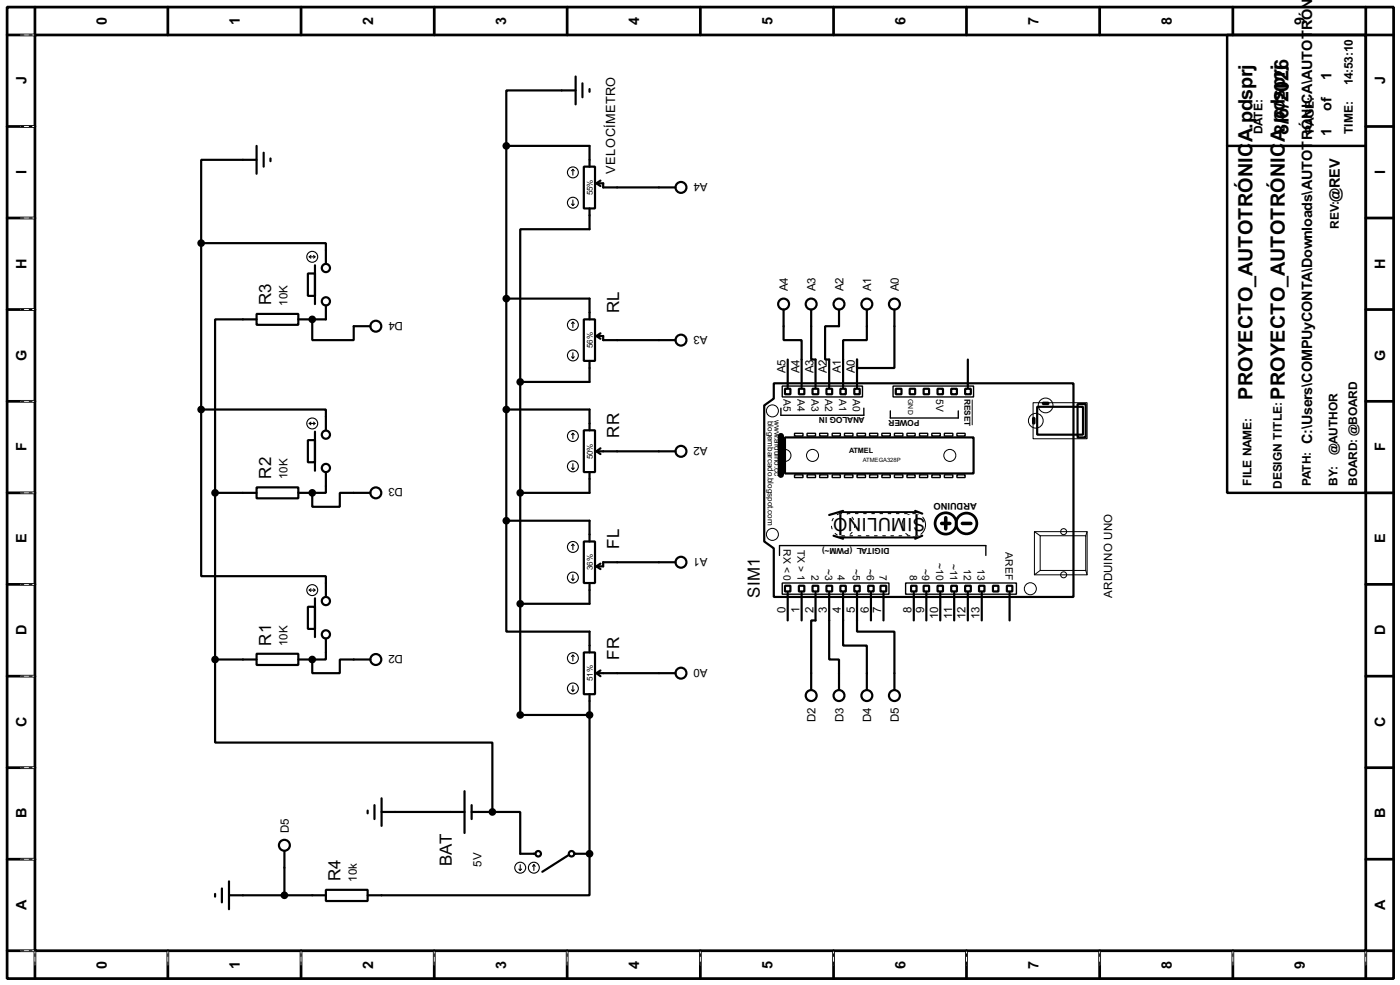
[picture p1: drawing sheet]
<svg xmlns="http://www.w3.org/2000/svg" width="256mm" height="180mm" viewBox="0 0 256 180" stroke-linecap="round" stroke-linejoin="round" font-family="sans-serif">
<g fill="none" stroke="#000" stroke-width=".5">
<path d="M1.3 1.3h254v177.8h-254zM6.4 6.4h243.8v167.6h-243.8zM6.4 1.3v5.1h-5.1M30.8 1.3v5.1M55.2 1.3v5.1M79.6 1.3v5.1M103.9 1.3v5.1M128.3 1.3v5.1M152.7 1.3v5.1M177.1 1.3v5.1M201.5 1.3v5.1M225.9 1.3v5.1"/>
<path d="M250.2 1.3v5.1h5.1M1.3 39.9h5.1M1.3 23.2h5.1M250.2 39.9h5.1M250.2 23.2h5.1M1.3 56.7h5.1M250.2 56.7h5.1M1.3 73.5h5.1M250.2 73.5h5.1M1.3 90.2h5.1M250.2 90.2h5.1M1.3 107h5.1"/>
<path d="M250.2 107h5.1M1.3 123.8h5.1M250.2 123.8h5.1M1.3 157.3h5.1M1.3 140.5h5.1M250.2 157.3h5.1M250.2 140.5h5.1M1.3 174h5.1v5.1M30.8 174v5.1M55.2 174v5.1M79.6 174v5.1M103.9 174v5.1"/>
<path d="M128.3 174v5.1M152.7 174v5.1M177.1 174v5.1M201.5 174v5.1M225.9 174v5.1M255.3 174h-5.1v5.1"/>
<circle cx="173.2" cy="95.8" r="1.95"/>
<circle cx="177" cy="95.8" r="1.9"/>
</g>
<g fill="none" stroke="#fff" stroke-width=".18">
<path d="M3.9 6.4h2.3M3.9 39.9h2.3M3.9 23.2h2.3M3.9 56.7h2.3M3.9 73.5h2.3M3.9 90.2h2.3M153.7 94h14.5M153.7 98.1h14.5M3.9 107h2.3M3.9 123.8h2.3M3.9 157.3h2.3M3.9 140.5h2.3"/>
<path d="M3.9 174h2.3M6.4 174.3v2.3M30.8 174.3v2.3M55.2 174.3v2.3M79.6 174.3v2.3M103.9 174.3v2.3M128.3 174.3v2.3M152.7 174.3v2.3M177.1 174.3v2.3M201.5 174.3v2.3M225.9 174.3v2.3M250.2 174.3v2.3"/>
<circle cx="154.4" cy="96.1" r="2.15"/>
<circle cx="167.4" cy="96.1" r="2.15"/>
</g>
<g fill="none" stroke="#000" stroke-width=".18" stroke-dasharray=".5 1">
<path d="M3.9 6.4h2.3M3.9 39.9h2.3M3.9 23.2h2.3M3.9 56.7h2.3M3.9 73.5h2.3M3.9 90.2h2.3M153.7 94h14.5M168.2 98.1h-14.5M3.9 107h2.3M3.9 123.8h2.3M3.9 157.3h2.3M3.9 140.5h2.3"/>
<path d="M3.9 174h2.3M6.4 176.6v-2.3M30.8 176.6v-2.3M55.2 176.6v-2.3M79.6 176.6v-2.3M103.9 176.6v-2.3M128.3 176.6v-2.3M152.7 176.6v-2.3M177.1 176.6v-2.3M201.5 176.6v-2.3M225.9 176.6v-2.3M250.2 176.6v-2.3"/>
<circle cx="154.4" cy="96.1" r="2.15"/>
</g>
<path d="M224.8 6.4h25.4v83.8h-25.4zM224.8 26.7h25.4" fill="none" stroke="#000" stroke-width=".45"/>
<g fill="#000">
<circle cx="57.2" cy="58.5" r=".2"/>
<circle cx="57.2" cy="90.2" r=".2"/>
<circle cx="57.2" cy="120.7" r=".2"/>
<circle cx="108" cy="130.9" r=".2"/>
<circle cx="90.2" cy="148.6" r=".2"/>
<circle cx="108" cy="156.3" r=".2"/>
</g>
<g fill="none" stroke="#000" stroke-width=".4">
<path d="M105.5 16.6h-12.7v10.1M105.5 14v5.1M106.7 15.3v2.5M108 16.3v.5M47 29.3h-10.1v15.2M47 26.7v5.1M48.3 28v2.5M49.6 29v.5M92.8 26.7v68.6M92.8 26.7h15.2v3.8M107 30.5h2v7.7h-2zM108 38.2v3.8h-12.7v27.9"/>
<path d="M109.3 33.6h1.2v.7h13.3M109.3 33.6l.7 .5M110 33.1l-.7 .5M36.9 44.5h22.8v3.8M36.9 44.5v30.5M47 57.5h7.7v2h-7.7zM47 58.5h-7.6v31.7M56.4 50.1h1.3v4.1h-1.3zM57.2 58.5v3.8h7.6v-2.6h3.1M57.7 48.6v7.1M59.7 55.9v2.6h-5M92.8 54.7h15.2v3.8"/>
<path d="M107 58.5h2v7.6h-2zM143.6 56.7v5.6h3.3v8.6M148.6 56.7v9.1h.8v5.1M153.7 56.7v3h-2.5v6.1h.7v5.1M158.8 56.7v5.6h-4.3v8.6M163.9 56.7v10.7h-6.9v-1.6v5.1M36.9 75v30.5h22.8v3.8M36.9 75h22.8v3.8M57.7 79v7.2M92.8 75h15.2v3.8M95.3 69.9v61h12.7M107 78.8h2v7.6h-2z"/>
<path d="M108 66.1v3.8h-12.7M109.3 61.5h1.2v.8h13.3M109.3 61.5l.7 .5M110 61l-.7 .5M141.8 70.2h54.9v39.1h-54.9v-8.9l-1.8-1.3v-24.9l1.8-1.2zM143.8 71.2h1v1h-1zM144.3 65.8v5.1M146.4 71.2h1v1h-1zM148.9 71.2h1v1h-1zM151.4 71.2h1.1v1h-1.1zM154 71.2h1v1h-1zM156.5 71.2h1v1h-1z"/>
<path d="M164.1 71.2h1.1v1h-1.1zM166.7 71.2h1v1h-1zM169.2 71.2h1v1h-1zM171.8 71.2h1v1h-1zM174.3 71.2h1v1h-1zM176.8 71.2h1.1v1h-1.1zM177.3 65.8v5.1M189.3 76.5h.2v1h-.2zM190 74.5h8.4v5.1h-8.4zM191.1 73.7h1v.3h-1zM197.4 74h1.5v6.1h-1.5zM39.4 90.2h7.6"/>
<path d="M39.4 90.2v30.5M47 89.2h7.7v2h-7.7zM54.7 90.2h2.5M56.4 80.6h1.3v4h-1.3zM57.2 90.2v2.6h5.1v-2.6h5.6M59.7 86.4v3.8h-2.5M92.8 95.3v20.3h15.2v3.8M92.8 95.3h15.2v3.8M107 99.1h2v7.6h-2zM108 86.4v3.8h-12.7M109.3 82.6h14.5M109.3 82.6l.7 .5"/>
<path d="M110 82.1l-.7 .5M143.8 80.1h34.6v6.6h-34.6zM152.7 98.1l1.8 .5M154 93.8h13.9v4.6h-13.9zM154.5 93.5l-2.6 .8M167.7 93.5l1.3 .5M169 98.1l-1.3 .5M47 119.7h7.7v2h-7.7zM56.4 111.1h1.3v4h-1.3zM57.7 109.5v7.1M59.7 116.9v3.8h-2.5M107 119.4h2v7.7h-2z"/>
<path d="M108 106.7v3.8h-12.7M109.3 103.7l.7 .5M110 103.2l-.7 .5M123.8 102.9h-13.3v.8h-1.2M143.8 107.2h1v1.1h-1zM144.3 108.5v5.1M146.4 107.2h1v1.1h-1zM146.9 108.5v5.1M148.9 107.2h1v1.1h-1zM149.4 108.5v5.1h-.8v12.7M151.4 107.2h1.1v1.1h-1.1zM151.9 108.5v12.2h1.8v5.6"/>
<path d="M154 107.2h1v1.1h-1zM154.5 108.5v9.7h4.3v8.1M156.5 107.2h1v1.1h-1zM157 108.5v7.1h6.9v10.7M159.1 107.2h1v1.1h-1zM159.6 108.5v5.1M161.3 107.2h1.1v1.1h-1.1zM161.9 108.5v5.1M166.9 107.2h1v1.1h-1zM167.4 108.5v5.1M169.2 107.2h1v1.1h-1zM169.7 108.5v5.1"/>
<path d="M171.8 107.2h1v1.1h-1zM172.3 108.5v5.1M174.3 107.2h1v1.1h-1zM174.8 108.5v5.1M176.8 107.2h1.1v1.1h-1.1zM177.3 108.5v5.1M179.4 107.2h1v1.1h-1zM179.9 108.5v5.1M181.9 107.2h1v1.1h-1zM184.5 107.2h1v1.1h-1zM185 108.5v5.1M39.4 120.7v15.2h50.8v12.7"/>
<path d="M39.4 120.7h7.6M54.7 120.7h2.5M57.2 120.7v2.5h5.1v-2.5h5.6M108 127.1v29.2M109.3 123.2h14.5M109.3 123.2l.7 .6M110 122.7l-.7 .5M52.1 155.8v8.1M67.4 148.4v.5M68.6 147.4v2.5M69.9 148.6h15.2M69.9 146.1v5.1"/>
<path d="M85.1 144.8v7.7M86.4 148.6h3.8M86.4 147.4v2.5M90.2 148.6h5.1v7.7h2.8M104.2 156.5l-4.8 3.1M105.2 156.3h2.8M108 156.3v7.6h-40.6M39.4 163.6v.5M40.7 162.6v2.6M42 163.9h17.7M42 161.3v5.1M59.7 162.9h7.7v2h-7.7z"/>
<circle cx="124.7" cy="34.3" r="1"/>
<circle cx="59.7" cy="55.2" r=".75"/>
<circle cx="59.7" cy="49.1" r=".75"/>
<circle cx="68.8" cy="59.7" r="1"/>
<circle cx="143.5" cy="55.7" r="1"/>
<circle cx="148.6" cy="55.7" r="1"/>
<circle cx="153.7" cy="55.7" r="1"/>
<circle cx="158.8" cy="55.7" r="1"/>
<circle cx="163.8" cy="55.7" r="1"/>
<circle cx="59.7" cy="79.6" r=".75"/>
<circle cx="124.7" cy="62.3" r="1"/>
<circle cx="59.7" cy="85.7" r=".75"/>
<circle cx="68.8" cy="90.2" r="1"/>
<circle cx="124.7" cy="82.6" r="1"/>
<circle cx="59.7" cy="110" r=".75"/>
<circle cx="59.7" cy="116.1" r=".75"/>
<circle cx="124.7" cy="102.9" r="1"/>
<circle cx="68.8" cy="120.7" r="1"/>
<circle cx="124.7" cy="123.2" r="1"/>
<circle cx="148.6" cy="127.3" r="1"/>
<circle cx="153.7" cy="127.3" r="1"/>
<circle cx="158.8" cy="127.3" r="1"/>
<circle cx="163.8" cy="127.3" r="1"/>
<circle cx="52.1" cy="154.7" r="1"/>
<circle cx="98.6" cy="156.3" r=".5"/>
<circle cx="104.7" cy="156.3" r=".5"/>
</g>
<g fill="none" stroke="#000" stroke-width=".2">
<path d="M104.7 37.4l.3 .2M105 31v1.1M105 36.6v1M105 31l-.3 .3M105 31l.2 .3M105.2 37.4l-.2 .2M56.7 47h1M56.7 47l.3 .3M57 46.8l-.3 .2M57.5 46.8l.2 .2M57.7 47l-.2 .3M105 59v1"/>
<path d="M105 59l-.3 .2M105 59l.2 .2M56.7 77.5h1M56.7 77.5l.3 .3M57 77.3l-.3 .2M57.5 77.3l.2 .2M57.7 77.5l-.2 .3M104.7 65.3l.3 .3M105 64.6v1M105 79.3v1M105 79.3l-.3 .3M105 79.3l.2 .3"/>
<path d="M105.2 65.3l-.2 .3M104.7 85.7l.3 .2M105 99.6l-.3 .3M105 99.6l.2 .3M105 84.9v1M105 99.6v1M105.2 85.7l-.2 .2M56.7 108h1M56.7 108l.3 .3M57 107.8l-.3 .2M57.5 107.8l.2 .2M57.7 108l-.2 .3"/>
<path d="M104.7 106l.3 .2M105 105.2v1M105 119.9v1.1M105 119.9l-.3 .3M105 119.9l.2 .3M105.2 106l-.2 .2M104.7 126.3l.3 .2M105 125.5v1M105.2 126.3l-.2 .2M95.1 159.1l.2 .2M95.3 158.3v1M95.6 159.1l-.3 .2"/>
<path d="M97.8 158.3l.3 .3M97.8 158.3l-.2 .3M97.8 158.3v1"/>
<circle cx="104.9" cy="31.6" r="1"/>
<circle cx="104.9" cy="37.1" r="1"/>
<circle cx="57.2" cy="47" r="1"/>
<circle cx="104.9" cy="59.5" r="1"/>
<circle cx="57.2" cy="77.5" r="1"/>
<circle cx="104.9" cy="79.8" r="1"/>
<circle cx="104.9" cy="65.1" r="1"/>
<circle cx="104.9" cy="85.4" r="1"/>
<circle cx="57.2" cy="108" r="1"/>
<circle cx="104.9" cy="105.7" r="1"/>
<circle cx="104.9" cy="100.1" r="1"/>
<circle cx="104.9" cy="126" r="1"/>
<circle cx="104.9" cy="120.5" r="1"/>
<circle cx="95.3" cy="158.8" r="1"/>
<circle cx="97.8" cy="158.8" r="1"/>
</g>
<g fill="#000" stroke="#000" stroke-width=".4">
<circle cx="92.7" cy="26.7" r=".5"/>
<circle cx="36.8" cy="44.5" r=".5"/>
<circle cx="57.2" cy="58.5" r=".5"/>
<circle cx="92.7" cy="54.7" r=".5"/>
<circle cx="36.8" cy="75" r=".5"/>
<circle cx="92.7" cy="75" r=".5"/>
<circle cx="95.3" cy="69.9" r=".5"/>
<circle cx="39.4" cy="90.2" r=".5"/>
<circle cx="57.2" cy="90.2" r=".5"/>
<circle cx="92.7" cy="95.3" r=".5"/>
<circle cx="95.3" cy="90.2" r=".5"/>
<circle cx="95.3" cy="110.5" r=".5"/>
<circle cx="39.4" cy="120.7" r=".5"/>
<circle cx="57.2" cy="120.7" r=".5"/>
<circle cx="95.3" cy="130.9" r=".5"/>
<circle cx="108" cy="130.9" r=".5"/>
<circle cx="90.2" cy="148.6" r=".5"/>
<circle cx="108" cy="156.3" r=".5"/>
<circle cx="52.1" cy="163.9" r=".5"/>
</g>
<g fill="none" stroke="#000" stroke-width=".25">
<path d="M143.1 74.7v1.3h15.2v-1.3M143.3 70.7h14.7v2h-14.7zM145.6 79.3h1.5v.5h-1.5zM147.9 79.3h1.5v.5h-1.5zM150.2 79.3h1.5v.5h-1.5zM152.5 79.3h1.5v.5h-1.5zM154.7 79.3h1.6v.5h-1.6zM157 79.3h1.6v.5h-1.6zM159.3 79.3h1.5v.5h-1.5zM161.6 79.3h1.5v.5h-1.5zM163.1 75.2v1.3h12.5v-1.3M163.6 70.7h14.8v2h-14.8z"/>
<path d="M163.9 79.3h1.5v.5h-1.5zM166.2 79.3h1.5v.5h-1.5zM168.5 79.3h1.5v.5h-1.5zM170.7 79.3h1.6v.5h-1.6zM173 79.3h1.6v.5h-1.6zM175.3 79.3h1.5v.5h-1.5zM145.6 86.9h1.5v.5h-1.5zM147.9 86.9h1.5v.5h-1.5zM150.2 86.9h1.5v.5h-1.5zM152.5 86.9h1.5v.5h-1.5zM154.7 86.9h1.6v.5h-1.6zM157 86.9h1.6v.5h-1.6z"/>
<path d="M159.3 86.9h1.5v.5h-1.5zM161.6 86.9h1.5v.5h-1.5zM163.9 86.9h1.5v.5h-1.5zM166.2 86.9h1.5v.5h-1.5zM168.5 86.9h1.5v.5h-1.5zM170.7 86.9h1.6v.5h-1.6zM173 86.9h1.6v.5h-1.6zM175.3 86.9h1.5v.5h-1.5zM142.8 101.7v-1.8h37.8v1.8M143.3 106.7h19.6v2.1h-19.6zM165.9 106.7h20.3v2.1h-20.3z"/>
</g>
<circle cx="167.4" cy="96.1" r="2.15" fill="none" stroke="#000" stroke-width=".18" stroke-dasharray="2 1 .5 1 .5 1"/>
<path d="M172.5 95.8h1.5M173.3 94.8v2M176.3 95.8h1.6" fill="none" stroke="#000" stroke-width=".65"/>
<g fill="none" stroke="#000" stroke-width=".18">
<path d="M178.1 73.2v4.6M189.3 73.7h9.9v6.6h-9.9zM189.5 97.3h9.7v7.9h-9.7zM189.5 97.3l1.1 .8M190.6 98.1h8.3v6.3h-8.3zM199.2 97.3l-.3 .8M190.6 104.4l-1.1 .8M198.9 104.4l.3 .8"/>
<circle cx="141.5" cy="75.2" r="1.1"/>
<circle cx="189.7" cy="77" r="1.35"/>
<circle cx="191.5" cy="74.2" r="1.35"/>
<circle cx="141.5" cy="97.8" r="1.1"/>
<circle cx="143.8" cy="83.4" r="1.1"/>
<circle cx="148.8" cy="83.4" r="1.1"/>
<circle cx="174" cy="83.4" r="1.1"/>
<circle cx="194.8" cy="97.3" r=".55"/>
<circle cx="188.7" cy="107.8" r="1.1"/>
<circle cx="194.8" cy="105.2" r=".55"/>
</g>
<path d="M143.1 79.8v7.1" fill="none" stroke="#000" stroke-width="1.2"/>
<g font-size="4.1">
<text x="235.4" y="12.7" transform="rotate(-90 235.4 12.7)">j</text>
<text x="229.5" y="26" transform="rotate(-90 229.5 26)">A.pdsprj</text>
<text x="235.4" y="26" transform="rotate(-90 235.4 26)">A8./p6d/2s0p2r6</text>
<text x="229.5" y="73.1" transform="rotate(-90 229.5 73.1)">PROYECTO_AUTOTRÓNIC</text>
<text x="235.4" y="73.1" transform="rotate(-90 235.4 73.1)">PROYECTO_AUTOTRÓNIC</text>
</g>
<g font-size="3.8">
<text x="167.1" y="94.9" transform="rotate(-180 167.1 94.9)">IMULINO</text>
<text x="169.5" y="94.9" transform="rotate(-180 169.5 94.9)">S</text>
</g>
<g font-size="3.5">
<text x="49.7" y="55.9" transform="rotate(-90 49.7 55.9)">R3</text>
<text x="113.5" y="57.3" transform="rotate(-90 113.5 57.3)">RL</text>
<text x="113.5" y="80.2" transform="rotate(-90 113.5 80.2)">RR</text>
<text x="49.7" y="87.6" transform="rotate(-90 49.7 87.6)">R2</text>
<text x="113.5" y="100.5" transform="rotate(-90 113.5 100.5)">FL</text>
<text x="139.2" y="109.4" transform="rotate(-90 139.2 109.4)">SIM1</text>
<text x="49.7" y="118.1" transform="rotate(-90 49.7 118.1)">R1</text>
<text x="113.5" y="120.8" transform="rotate(-90 113.5 120.8)">FR</text>
<text x="62.4" y="161.3" transform="rotate(-90 62.4 161.3)">R4</text>
<text x="82.8" y="158.5" transform="rotate(-90 82.8 158.5)">BAT</text>
</g>
<g font-size="3">
<text x="19.6" y="4.6" transform="rotate(-90 19.6 4.6)">0</text>
<text x="44" y="4.6" transform="rotate(-90 44 4.6)">1</text>
<text x="68.4" y="4.6" transform="rotate(-90 68.4 4.6)">2</text>
<text x="92.7" y="4.6" transform="rotate(-90 92.7 4.6)">3</text>
<text x="117.1" y="4.6" transform="rotate(-90 117.1 4.6)">4</text>
<text x="141.5" y="4.6" transform="rotate(-90 141.5 4.6)">5</text>
<text x="165.9" y="4.6" transform="rotate(-90 165.9 4.6)">6</text>
<text x="190.3" y="4.6" transform="rotate(-90 190.3 4.6)">7</text>
<text x="214.7" y="4.6" transform="rotate(-90 214.7 4.6)">8</text>
<text x="239.1" y="4.6" transform="rotate(-90 239.1 4.6)">9</text>
<text x="240.4" y="5.5" transform="rotate(-90 240.4 5.5)">RÓN</text>
<text x="4.9" y="15.5" transform="rotate(-90 4.9 15.5)">J</text>
<text x="243.9" y="14.7" transform="rotate(-90 243.9 14.7)">1</text>
<text x="253.8" y="15.5" transform="rotate(-90 253.8 15.5)">J</text>
<text x="243.9" y="20.3" transform="rotate(-90 243.9 20.3)">of</text>
<text x="243.9" y="24.8" transform="rotate(-90 243.9 24.8)">1</text>
<text x="4.9" y="31.9" transform="rotate(-90 4.9 31.9)">I</text>
<text x="253.8" y="31.9" transform="rotate(-90 253.8 31.9)">I</text>
<text x="245.5" y="37" transform="rotate(-90 245.5 37)">@REV</text>
<text x="4.9" y="49.2" transform="rotate(-90 4.9 49.2)">H</text>
<text x="253.8" y="49.2" transform="rotate(-90 253.8 49.2)">H</text>
<text x="4.9" y="66" transform="rotate(-90 4.9 66)">G</text>
<text x="253.8" y="66" transform="rotate(-90 253.8 66)">G</text>
<text x="4.9" y="82.6" transform="rotate(-90 4.9 82.6)">F</text>
<text x="240.4" y="81.3" transform="rotate(-90 240.4 81.3)">C:\Users\COMPUyCONTA\Downloads\AUTOTRÓNICA\AUTOT</text>
<text x="253.8" y="82.6" transform="rotate(-90 253.8 82.6)">F</text>
<text x="4.9" y="99.5" transform="rotate(-90 4.9 99.5)">E</text>
<text x="253.8" y="99.5" transform="rotate(-90 253.8 99.5)">E</text>
<text x="4.9" y="116.3" transform="rotate(-90 4.9 116.3)">D</text>
<text x="253.8" y="116.3" transform="rotate(-90 253.8 116.3)">D</text>
<text x="4.9" y="133" transform="rotate(-90 4.9 133)">C</text>
<text x="253.8" y="133" transform="rotate(-90 253.8 133)">C</text>
<text x="4.9" y="149.8" transform="rotate(-90 4.9 149.8)">B</text>
<text x="253.8" y="149.8" transform="rotate(-90 253.8 149.8)">B</text>
<text x="4.9" y="166.5" transform="rotate(-90 4.9 166.5)">A</text>
<text x="253.8" y="166.5" transform="rotate(-90 253.8 166.5)">A</text>
<text x="19.6" y="177.3" transform="rotate(-90 19.6 177.3)">0</text>
<text x="44" y="177.3" transform="rotate(-90 44 177.3)">1</text>
<text x="68.4" y="177.3" transform="rotate(-90 68.4 177.3)">2</text>
<text x="92.7" y="177.3" transform="rotate(-90 92.7 177.3)">3</text>
<text x="117.1" y="177.3" transform="rotate(-90 117.1 177.3)">4</text>
<text x="141.5" y="177.3" transform="rotate(-90 141.5 177.3)">5</text>
<text x="165.9" y="177.3" transform="rotate(-90 165.9 177.3)">6</text>
<text x="190.3" y="177.2" transform="rotate(-90 190.3 177.2)">7</text>
<text x="214.7" y="177.3" transform="rotate(-90 214.7 177.3)">8</text>
<text x="239.1" y="177.3" transform="rotate(-90 239.1 177.3)">9</text>
</g>
<text font-size="2.6" x="112.7" y="31.8" transform="rotate(-90 112.7 31.8)">VELOCÍMETRO</text>
<g font-size="2.5">
<text x="247.8" y="15.6" transform="rotate(-90 247.8 15.6)">14:53:10</text>
<text x="231.3" y="24.6" transform="rotate(-90 231.3 24.6)">DATE:</text>
<text x="240.7" y="24.4" transform="rotate(-90 240.7 24.4)">PAGE:</text>
<text x="247.8" y="24.6" transform="rotate(-90 247.8 24.6)">TIME:</text>
<text x="245.3" y="41.9" transform="rotate(-90 245.3 41.9)">REV:</text>
<text x="245" y="83.4" transform="rotate(-90 245 83.4)">@AUTHOR</text>
<text x="229.3" y="88.9" transform="rotate(-90 229.3 88.9)">FILE NAME:</text>
<text x="234.9" y="89.5" transform="rotate(-90 234.9 89.5)">DESIGN TITLE:</text>
<text x="240.2" y="89" transform="rotate(-90 240.2 89)">PATH:</text>
<text x="245" y="88.9" transform="rotate(-90 245 88.9)">BY:</text>
<text x="248.7" y="88.9" transform="rotate(-90 248.7 88.9)">BOARD: @BOARD</text>
</g>
<g font-size="2.4">
<text x="129.6" y="33.5" transform="rotate(-180 129.6 33.5)">A4</text>
<text x="144.3" y="53.3" transform="rotate(-90 144.3 53.3)">A4</text>
<text x="149.4" y="53.3" transform="rotate(-90 149.4 53.3)">A3</text>
<text x="154.5" y="53.3" transform="rotate(-90 154.5 53.3)">A2</text>
<text x="159.6" y="53.3" transform="rotate(-90 159.6 53.3)">A1</text>
<text x="164.7" y="53.3" transform="rotate(-90 164.7 53.3)">A0</text>
<text x="52.7" y="56" transform="rotate(-90 52.7 56)">10K</text>
<text x="73.8" y="58.9" transform="rotate(-180 73.8 58.9)">D4</text>
<text x="129.6" y="61.4" transform="rotate(-180 129.6 61.4)">A3</text>
<text x="143.9" y="68.3" transform="rotate(-90 143.9 68.3)">A5</text>
<text x="146.5" y="68.3" transform="rotate(-90 146.5 68.3)">A4</text>
<text x="149" y="68.3" transform="rotate(-90 149 68.3)">A3</text>
<text x="151.5" y="68.3" transform="rotate(-90 151.5 68.3)">A2</text>
<text x="154.1" y="68.3" transform="rotate(-90 154.1 68.3)">A1</text>
<text x="156.6" y="68.3" transform="rotate(-90 156.6 68.3)">A0</text>
<text x="129.6" y="81.8" transform="rotate(-180 129.6 81.8)">A2</text>
<text x="52.7" y="87.7" transform="rotate(-90 52.7 87.7)">10K</text>
<text x="73.8" y="89.4" transform="rotate(-180 73.8 89.4)">D3</text>
<text x="129.6" y="102.1" transform="rotate(-180 129.6 102.1)">A1</text>
<text x="143.9" y="112.2" transform="rotate(-90 143.9 112.2)">0</text>
<text x="146.5" y="112.2" transform="rotate(-90 146.5 112.2)">1</text>
<text x="149" y="112.2" transform="rotate(-90 149 112.2)">2</text>
<text x="151.5" y="112.2" transform="rotate(-90 151.5 112.2)">3</text>
<text x="154.1" y="112.2" transform="rotate(-90 154.1 112.2)">4</text>
<text x="156.6" y="112.2" transform="rotate(-90 156.6 112.2)">5</text>
<text x="159.2" y="112.2" transform="rotate(-90 159.2 112.2)">6</text>
<text x="161.5" y="112.2" transform="rotate(-90 161.5 112.2)">7</text>
<text x="167" y="112.2" transform="rotate(-90 167 112.2)">8</text>
<text x="169.3" y="112.2" transform="rotate(-90 169.3 112.2)">9</text>
<text x="171.9" y="113.4" transform="rotate(-90 171.9 113.4)">10</text>
<text x="174.4" y="113.2" transform="rotate(-90 174.4 113.2)">11</text>
<text x="176.9" y="113.3" transform="rotate(-90 176.9 113.3)">12</text>
<text x="179.5" y="113.4" transform="rotate(-90 179.5 113.4)">13</text>
<text x="203.8" y="109.4" transform="rotate(-90 203.8 109.4)">ARDUINO UNO</text>
<text x="52.7" y="118.2" transform="rotate(-90 52.7 118.2)">10K</text>
<text x="73.8" y="119.9" transform="rotate(-180 73.8 119.9)">D2</text>
<text x="129.6" y="122.4" transform="rotate(-180 129.6 122.4)">A0</text>
<text x="149.4" y="132.2" transform="rotate(-90 149.4 132.2)">D2</text>
<text x="154.5" y="132.2" transform="rotate(-90 154.5 132.2)">D3</text>
<text x="159.6" y="132.2" transform="rotate(-90 159.6 132.2)">D4</text>
<text x="164.7" y="132.2" transform="rotate(-90 164.7 132.2)">D5</text>
<text x="52.9" y="152.4" transform="rotate(-90 52.9 152.4)">D5</text>
<text x="65.3" y="161.4" transform="rotate(-90 65.3 161.4)">10k</text>
<text x="88.2" y="158.6" transform="rotate(-90 88.2 158.6)">5V</text>
</g>
<g font-size="2.1">
<text x="143.6" y="73" transform="rotate(90 143.6 73)">A5</text>
<text x="146.1" y="73" transform="rotate(90 146.1 73)">A4</text>
<text x="148.7" y="73" transform="rotate(90 148.7 73)">A3</text>
<text x="151.2" y="73" transform="rotate(90 151.2 73)">A2</text>
<text x="153.7" y="73" transform="rotate(90 153.7 73)">A1</text>
<text x="156.3" y="73" transform="rotate(90 156.3 73)">A0</text>
<text x="171.5" y="73" transform="rotate(90 171.5 73)">5V</text>
<text x="143.6" y="100.5" transform="rotate(90 143.6 100.5)">RX &lt; 0</text>
<text x="146.1" y="100.6" transform="rotate(90 146.1 100.6)">TX &gt; 1</text>
<text x="184.2" y="101.1" transform="rotate(90 184.2 101.1)">AREF</text>
<text x="148.7" y="105.2" transform="rotate(90 148.7 105.2)">2</text>
<text x="151.2" y="104.1" transform="rotate(90 151.2 104.1)">~3</text>
<text x="153.5" y="105.2" transform="rotate(90 153.5 105.2)">4</text>
<text x="156.3" y="104.1" transform="rotate(90 156.3 104.1)">~5</text>
<text x="158.8" y="104.1" transform="rotate(90 158.8 104.1)">~6</text>
<text x="161.1" y="105.2" transform="rotate(90 161.1 105.2)">7</text>
<text x="166.7" y="105.2" transform="rotate(90 166.7 105.2)">8</text>
<text x="169" y="104.1" transform="rotate(90 169 104.1)">~9</text>
<text x="171.5" y="103.1" transform="rotate(90 171.5 103.1)">~10</text>
<text x="174.1" y="103.2" transform="rotate(90 174.1 103.2)">~11</text>
<text x="176.6" y="104.1" transform="rotate(90 176.6 104.1)">12</text>
<text x="179.1" y="104.1" transform="rotate(90 179.1 104.1)">13</text>
</g>
<text font-size="1.9" x="178.9" y="92.1" transform="rotate(-180 178.9 92.1)">ARDUINO</text>
<g font-size="1.7">
<text x="108.6" y="35.8" transform="rotate(-90 108.6 35.8)">55%</text>
<text x="108.6" y="63.7" transform="rotate(-90 108.6 63.7)">56%</text>
<text x="140.7" y="77.1" transform="rotate(90 140.7 77.1)">blogembarcado.blogspot.com</text>
<text x="141.9" y="77" transform="rotate(90 141.9 77)">w</text>
<text x="158.4" y="76.4" transform="rotate(-180 158.4 76.4)">ANALOG IN</text>
<text x="168.4" y="76.9" transform="rotate(-180 168.4 76.9)">POWER</text>
<text x="176.7" y="73" transform="rotate(90 176.7 73)">RESET</text>
<text x="141.9" y="80" transform="rotate(90 141.9 80)">.arduino.cc</text>
<text x="108.6" y="84.1" transform="rotate(-90 108.6 84.1)">50%</text>
<text x="162.9" y="100.3" transform="rotate(-180 162.9 100.3)">DIGITAL (PWM~)</text>
<text x="108.6" y="104.4" transform="rotate(-90 108.6 104.4)">36%</text>
<text x="108.6" y="124.7" transform="rotate(-90 108.6 124.7)">51%</text>
</g>
<text font-size="1.5" x="155.6" y="82.9">ATMEL</text>
<text font-size="1.4" x="166.4" y="73" transform="rotate(90 166.4 73)">GND</text>
<text font-size="1.2" x="158.1" y="84.6">ATMEGA328P</text>
</svg>
